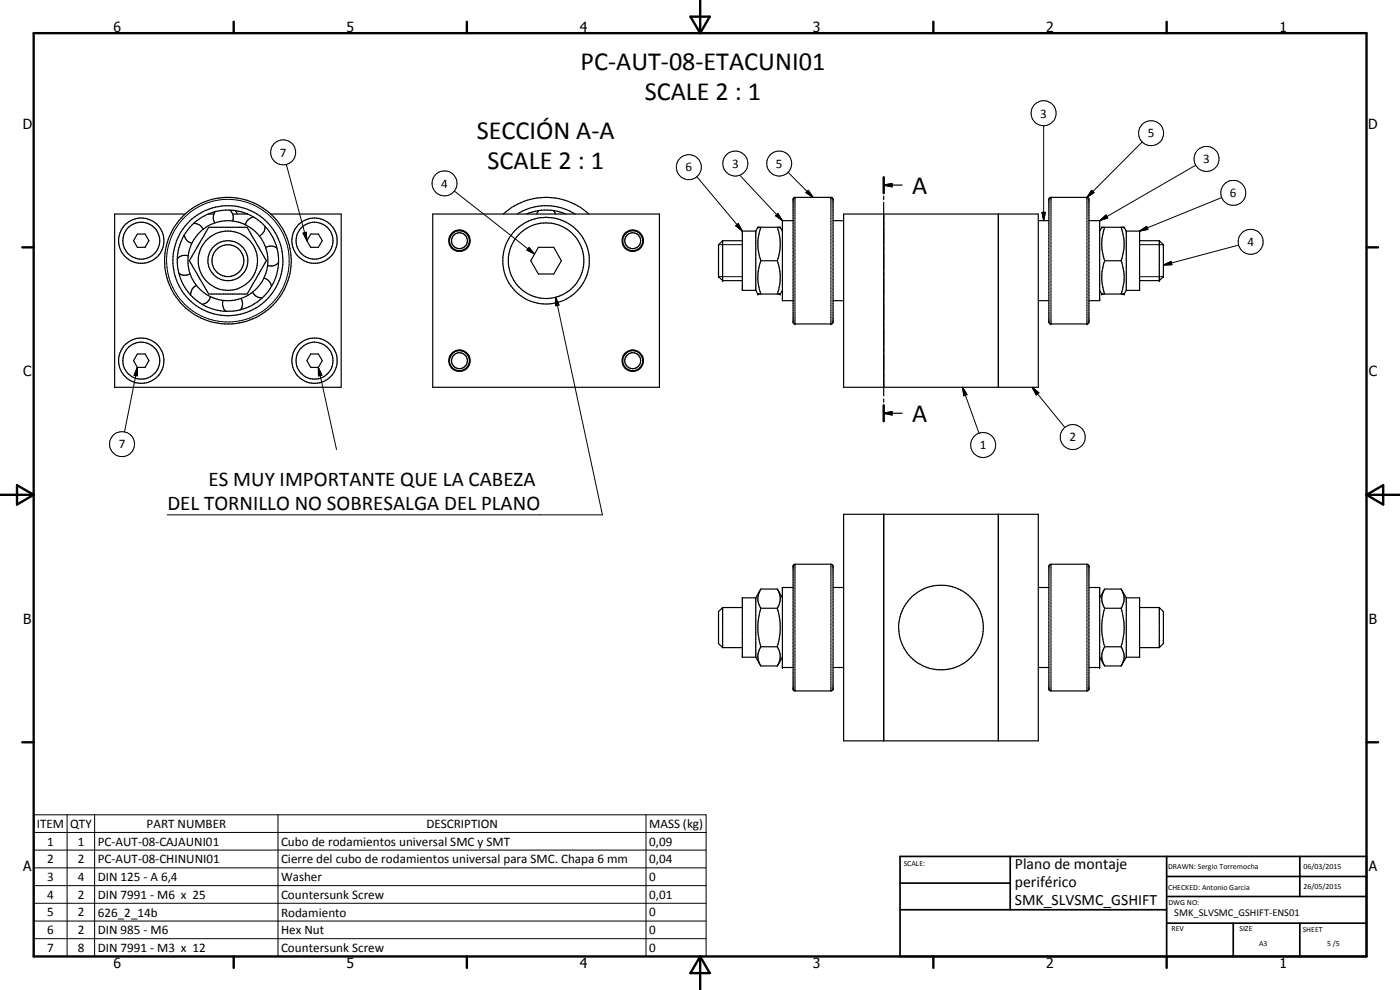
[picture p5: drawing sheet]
<svg xmlns="http://www.w3.org/2000/svg" width="420mm" height="297mm" viewBox="0 0 420 297" stroke-linecap="round" stroke-linejoin="round" font-family="sans-serif">
<g fill="none" stroke="#000" stroke-width=".35">
<path d="M238.1 59.5l.3-.3h11.2l.4 .4v37l-.4 .6h-11.2l-.4-.4zM265.2 55.5l2.5-.4v.9zM265.2 53.2v4.8M265.2 58.8v1.1M265.2 55.5h5.6M314.9 59.5l.3-.3h11.2l.4 .4v37.2l-.4 .4h-11.2l-.4-.4zM41.2 70.2h2.3l1.2 2-1.2 2h-2.3l-1.1-2zM55.3 70.5a3.1 3.1 0 0 0 2.3 2.5M55.5 64.2h-21.1v52h68v-52h-21.2M56.5 76.8a2.97 2.97 0 0 0-3.3 .8M58.1 67.1a3 3 0 0 1 2.9 1.6M62.5 64.2h1.7"/>
<path d="M62.6 68.2h11.6l3.6 6.2 2.2 3.8-5.8 10h-11.6l-4.6-7.9-1.2-2.1zM64.6 63.5a3.1 3.1 0 0 0-.1 3.4M69 63a2.91 2.91 0 0 1 .8 3.3M69.8 64.2h4.5M70.6 63.2l.6 1M76.1 65.2a3.1 3.1 0 0 0-2.5 2.2M79.5 67.9a2.93 2.93 0 0 1-1.7 2.9M79.7 74.3a3 3 0 0 1 3.4 .1M83.6 78.8l-.3 .3a2.96 2.96 0 0 1-3 .6M93.2 70.2h2.3l1.2 2-1.2 2h-2.3l-1.1-2zM129.9 64.2h68v52h-68zM151 64.2a19 19 0 0 1 25.7 0"/>
<path d="M155.1 64.2a16.5 16.5 0 0 1 17.5 0M158 64.2a15.3 15.3 0 0 1 11.8 0M161.6 74.2h4.6l2.3 4-2.3 4h-4.6l-2.3-4zM161.7 63.2l-.6 1M166.1 63.2l.6 1M216.9 72.2v12M216.9 72.2l-1.3 1.2v9.6l1.3 1.2M216.9 72.2h5.9M226.8 69.3h-4v17.8h4M226.8 69.3v17.8M226.8 69.3l.6-1.1h6.8l.6 1.1M228.3 78.2a14.4 14.4 0 0 0 0 10"/>
<path d="M228.3 68.2a14.4 14.4 0 0 0 0 10M228.3 78.2h5M233.3 68.2a14.6 14.6 0 0 1 0 10M233.3 78.2a15 15 0 0 1 0 10M238 66.2h-3.2v24h3.2M250 66.2h3.2M253.2 64.2h58.4v52h-58.4zM265.2 60.7v58.1M299.6 64.2v52M311.6 66.2h3.2M326.8 66.2h3.2v24h-3.2M330 69.3l.7-1.1h6.7l.6 1.1"/>
<path d="M331.5 78.2h5M331.5 78.2a14.3 14.3 0 0 0 0 10M331.5 68.2a14.4 14.4 0 0 0 0 10M336.5 68.2a14 14 0 0 1 0 10M336.5 78.2a13.9 13.9 0 0 1 0 10M338 69.3h4v17.8h-4M338 69.3v17.8M342 72.2h5.9M347.9 72.2v12M347.9 72.2l1.3 1.2v9.6l-1.3 1.2M53.7 82a3.1 3.1 0 0 0 3.4 .2M59 85.6a2.93 2.93 0 0 0-1.8 3"/>
<path d="M63.1 89a2.94 2.94 0 0 1-2.4 2.3M67 90.1a2.97 2.97 0 0 0 .8 3.3M72.3 89.6a2.89 2.89 0 0 1-.1 3.4M75.8 87.7a2.98 2.98 0 0 0 2.9 1.7M79.2 83.4a3 3 0 0 1 2.3 2.5M216.9 84.2h5.9M226.8 87.1l.6 1.1h6.8l.6-1.1M250 90.2h3.2M311.6 90.2h3.2M330 87.1l.7 1.1h6.7l.6-1.1M342 84.2h5.9M41.2 106.2h2.3l1.2 2-1.2 2h-2.3l-1.1-2z"/>
<path d="M93.2 106.2h2.3l1.2 2-1.2 2h-2.3l-1.1-2zM265.2 119.7v1M265.2 124l2.5-.5v1zM265.2 121.6v4.8M265.2 124h5.6M253.2 154.3h58.4v68h-58.4zM265.2 154.3v68M299.6 154.3v68M226.8 179.4h-4v17.8h4M226.8 179.4v17.8M228.3 176.7a5.1 5.1 0 0 0 0 5.8M228.3 176.7l-1.5 2.7"/>
<path d="M228.3 176.7h5M233.3 176.7a5.3 5.3 0 0 1 0 5.8M233.3 176.7l1.5 2.7M238 176.3h-3.2v24h3.2M238.1 169.5l.5-.2h10.8l.6 .4v37l-.4 .6h-11l-.6-.4zM250 176.3h3.2M311.6 176.3h3.2M314.9 169.5l.5-.2h10.8l.6 .4v37.2l-.4 .4h-11l-.6-.4zM326.8 176.3h3.2v24h-3.2M331.5 176.7a5.1 5.1 0 0 0 0 5.8M331.5 176.7h5l1.5 2.7M331.5 176.7l-1.5 2.7"/>
<path d="M336.7 177.2a4.9 4.9 0 0 1-.2 5.3M338 179.4h4v17.8h-4M338 179.4v17.8M216.9 182.3v12M216.9 182.3l-1.3 1.2v9.6l1.3 1.2M216.9 194.3h5.9M216.9 182.3h5.9M226.8 197.2l1.5 2.6M228.3 182.5a18.7 18.7 0 0 0 0 11.6M228.3 194.1a5.1 5.1 0 0 0 0 5.7M228.3 199.8h5M228.3 194.1h5"/>
<path d="M228.3 182.5h5M233.3 182.5a19.2 19.2 0 0 1 0 11.6M233.3 194.1l.7 1.9a5.2 5.2 0 0 1-.7 3.8M234.8 197.2l-1.5 2.6M330 197.2l1.5 2.6M331.5 182.5a19 19 0 0 0 0 11.6M331.5 194.1a5.1 5.1 0 0 0 0 5.7M331.5 199.8h5M331.5 194.1h5M331.5 182.5h5M336.5 182.5a17.8 17.8 0 0 1 .8 7.8l-.8 3.8M336.5 194.1l.4 .8a4.7 4.7 0 0 1-.4 4.9"/>
<path d="M338 197.2l-1.5 2.6M342 194.3h5.9M342 182.3h5.9M347.9 182.3v12M347.9 182.3l1.3 1.2v9.6l-1.3 1.2M250 200.3h3.2M311.6 200.3h3.2"/>
<circle cx="42.4" cy="72.2" r="5.5"/>
<circle cx="42.4" cy="72.2" r="6.8"/>
<circle cx="68.4" cy="78.2" r="8.9"/>
<circle cx="68.4" cy="78.2" r="4.8"/>
<circle cx="68.4" cy="78.2" r="16.5"/>
<circle cx="68.4" cy="78.2" r="6"/>
<circle cx="68.4" cy="78.2" r="12"/>
<circle cx="68.4" cy="78.2" r="15.2"/>
<circle cx="68.4" cy="78.2" r="19"/>
<circle cx="94.4" cy="72.2" r="5.5"/>
<circle cx="94.4" cy="72.2" r="6.8"/>
<circle cx="137.9" cy="72.2" r="3.2"/>
<circle cx="137.9" cy="72.2" r="2.39"/>
<circle cx="137.9" cy="72.2" r="2.99"/>
<circle cx="163.9" cy="78.2" r="11.3"/>
<circle cx="163.9" cy="78.2" r="13"/>
<circle cx="189.9" cy="72.2" r="3.2"/>
<circle cx="189.9" cy="72.2" r="3"/>
<circle cx="189.9" cy="72.2" r="2.39"/>
<circle cx="42.4" cy="108.2" r="6.8"/>
<circle cx="42.4" cy="108.2" r="5.5"/>
<circle cx="94.4" cy="108.2" r="5.6"/>
<circle cx="94.4" cy="108.2" r="6.8"/>
<circle cx="137.9" cy="108.2" r="2.38"/>
<circle cx="137.9" cy="108.2" r="3.2"/>
<circle cx="137.9" cy="108.2" r="3"/>
<circle cx="189.9" cy="108.2" r="2.99"/>
<circle cx="189.9" cy="108.2" r="2.39"/>
<circle cx="189.9" cy="108.2" r="3.2"/>
<circle cx="282.4" cy="188.3" r="12.7"/>
</g>
<g fill="#000">
<circle cx="215.6" cy="73.4" r=".18"/>
<circle cx="222.8" cy="69.3" r=".18"/>
<circle cx="226.8" cy="69.3" r=".18"/>
<circle cx="227.4" cy="68.2" r=".18"/>
<circle cx="234.1" cy="68.2" r=".18"/>
<circle cx="330.7" cy="68.2" r=".18"/>
<circle cx="337.3" cy="68.2" r=".18"/>
<circle cx="338" cy="69.3" r=".18"/>
<circle cx="342" cy="69.3" r=".18"/>
<circle cx="349.2" cy="73.4" r=".18"/>
<circle cx="215.6" cy="83" r=".18"/>
<circle cx="216.9" cy="84.2" r=".18"/>
<circle cx="227.4" cy="88.2" r=".18"/>
<circle cx="234.1" cy="88.2" r=".18"/>
<circle cx="330.7" cy="88.2" r=".18"/>
<circle cx="337.3" cy="88.2" r=".18"/>
<circle cx="347.9" cy="84.2" r=".18"/>
<circle cx="349.2" cy="83" r=".18"/>
<circle cx="234.8" cy="200.3" r=".18"/>
<circle cx="238" cy="206.7" r=".18"/>
<circle cx="250" cy="206.7" r=".18"/>
<circle cx="314.8" cy="206.7" r=".18"/>
<circle cx="326.8" cy="206.7" r=".18"/>
<circle cx="330" cy="200.3" r=".18"/>
</g>
<g fill="none" stroke="#000" stroke-width=".3">
<path d="M313.2 37.7v28.5M85.9 49.3l6.2 22.9M136.3 57.3l24.1 18.9M209.1 53l13.7 16.3M222 52.6l12.8 13.6M236.5 51.7l7.5 7.5M238.6 59.2h.1M238.6 59.2v38M241.9 57.8l.7-.7 1.4 2.1zM249.4 59.2h.1M249.4 59.2v38M315.4 59.2h.1"/>
<path d="M315.4 59.2v38M326.2 59.2h.1M326.2 59.2v38M327.6 57.1l.7 .7-2.1 1.4zM342.8 42.6l-16.6 16.6M358.8 49.6l-28.8 16.6M366.7 59.3l-24.7 10M91 69.9l.9-.2 .2 2.5zM158.8 74.3l1.6 1.9-2.3-1.1zM215.7 73.4h7.1M220.8 67.7l.8-.6 1.2 2.2zM232.7 64.7l.8-.6 1.3 2.1z"/>
<path d="M312.7 63.7h1l-.5 2.5zM330 66.2l1.9-1.7 .5 .9zM342 69.3l2.1-1.4 .4 .9zM342 73.4h7.2M349.2 79.5l2.2-1.1 .3 1zM371.8 73.5l-22.6 6M166.7 89.2l1.1 2.3-1 .2zM166.7 89.2l14.1 65.3h-130.6M215.7 83h7.1M238.6 97.2h.1M249.4 97.2h.1M315.4 97.2h.1"/>
<path d="M326.2 97.2h.1M342 83h7.2M41.2 110.2v2.6l-1-.2zM41.2 110.2l-3.8 19.4M95.5 110.2l1.1 2.4-1 .2zM95.5 110.2l5.5 24.7M288.9 116.2l1.3 2.2-.9 .3zM288.9 116.2l4.9 13.8M309.8 116.2l2 1.7-.8 .6zM309.8 116.2l9.8 12M238.6 169.3v38M249.4 169.3v38"/>
<path d="M315.4 169.3v38M326.2 169.3v38M10.1 244.5h201.8v42.5h-201.8zM10.1 249.8h201.8M10.1 255.1h201.8M20.1 244.5v42.5M28.4 244.5v42.5M83.4 244.5v42.5M193.9 244.5v42.5M10.1 260.4h201.8M10.1 265.7h201.8M10.1 271h201.8"/>
<path d="M10.1 276.4h201.8M10.1 281.6h201.8"/>
<circle cx="313.2" cy="34" r="3.8"/>
<circle cx="345.5" cy="40" r="3.8"/>
<circle cx="85" cy="45.7" r="3.8"/>
<circle cx="133.4" cy="55" r="3.8"/>
<circle cx="206.7" cy="50.1" r="3.8"/>
<circle cx="220.7" cy="49.1" r="3.8"/>
<circle cx="233.8" cy="49.1" r="3.7"/>
<circle cx="362.1" cy="47.7" r="3.8"/>
<circle cx="370.1" cy="57.9" r="3.7"/>
<circle cx="68.4" cy="78.2" r="18.4"/>
<circle cx="375.3" cy="72.5" r="3.8"/>
<circle cx="36.6" cy="133.3" r="3.7"/>
<circle cx="295.1" cy="133.5" r="3.7"/>
<circle cx="321.9" cy="131.1" r="3.7"/>
</g>
<g fill="none" stroke="#000" stroke-width=".71">
<path d="M10.1 9.9h400v277.1h-400zM70.1 6.5v3.4M140.1 6.5v3.4M207.2 5h5.8l-2.9 4.9zM210.1 0v9.9M280.1 6.5v3.4M350.1 6.5v3.4M265.2 53.2v4.8M6.7 74.2h3.4M410.1 74.2h3.5M265.2 121.6v4.8M.1 148.5h10"/>
<path d="M5.1 145.6l5 2.9-5 2.9zM410.1 148.5h10M410.1 148.5l5-2.9v5.8zM6.7 222.7h3.4M410.1 222.7h3.5M70.1 287v3.4M140.1 287v3.4M210.1 287v10M210.1 287l2.9 5h-5.8zM280.1 287v3.4M350.1 287v3.4"/>
</g>
<path d="M270.1 257h140v30h-140zM303.2 257v16M350.1 257v30M390.1 257v12M270.1 265h33.1M270.1 273h80M350.1 277h60M350.1 269h60M350.1 263h60M370.1 277v10M390.1 277v10" fill="none" stroke="#000" stroke-width=".51"/>
<g fill="#000">
<path d="M241.9 57.8l.7-.7 1.4 2.1zM265.2 55.5l2.5-.4v.9zM327.6 57.1l.7 .7-2.1 1.4zM91 69.9l.9-.2 .2 2.5zM158.8 74.3l1.6 1.9-2.3-1.1zM220.8 67.7l.8-.6 1.2 2.2zM232.7 64.7l.8-.6 1.3 2.1zM312.7 63.7h1l-.5 2.5zM330 66.2l1.9-1.7 .5 .9zM342 69.3l2.1-1.4 .4 .9zM349.2 79.5l2.2-1.1 .3 1zM166.7 89.2l1.1 2.3-1 .2z"/>
<path d="M41.2 110.2v2.6l-1-.2zM95.5 110.2l1.1 2.4-1 .2zM288.9 116.2l1.3 2.2-.9 .3zM309.8 116.2l2 1.7-.8 .6zM265.2 124l2.5-.5v1z"/>
</g>
<g font-size="7.9">
<text x="174.2" y="20.9">PC-AUT-08-ETACUNI01</text>
<text x="193.5" y="29.9">SCALE 2 : 1</text>
<text x="143.1" y="41.7">SECCIÓN A-A</text>
<text x="146.3" y="50.6">SCALE 2 : 1</text>
<text x="273.7" y="58.1">A</text>
<text x="273.7" y="126.5">A</text>
</g>
<g font-size="6.3">
<text x="62.6" y="145.9">ES MUY IMPORTANTE QUE LA CABEZA</text>
<text x="50.2" y="153.1">DEL TORNILLO NO SOBRESALGA DEL PLANO</text>
</g>
<g font-size="4.7">
<text x="304.6" y="260.8">Plano de montaje</text>
<text x="304.6" y="266.2">periférico</text>
<text x="304.6" y="271.6">SMK_SLVSMC_GSHIFT</text>
</g>
<g font-size="4.2">
<text x="34" y="9.6">6</text>
<text x="104" y="9.6">5</text>
<text x="174" y="9.6">4</text>
<text x="244" y="9.6">3</text>
<text x="314" y="9.6">2</text>
<text x="384" y="9.6">1</text>
<text x="6.8" y="38.7">D</text>
<text x="410.6" y="38.7">D</text>
<text x="7" y="112.9">C</text>
<text x="410.8" y="112.9">C</text>
<text x="7" y="187.1">B</text>
<text x="410.8" y="187.1">B</text>
<text x="7" y="261.4">A</text>
<text x="410.8" y="261.4">A</text>
<text x="34" y="290.4">6</text>
<text x="104" y="290.4">5</text>
<text x="174" y="290.4">4</text>
<text x="244" y="290.4">3</text>
<text x="314" y="290.4">2</text>
<text x="384" y="290.4">1</text>
</g>
<g font-size="3.9">
<text x="312.2" y="35.3">3</text>
<text x="344.5" y="41.2">5</text>
<text x="84" y="47">7</text>
<text x="205.7" y="51.4">6</text>
<text x="219.7" y="50.4">3</text>
<text x="232.9" y="50.3">5</text>
<text x="361.1" y="49">3</text>
<text x="132.4" y="56.3">4</text>
<text x="369.1" y="59.1">6</text>
<text x="374.3" y="73.8">4</text>
<text x="35.7" y="134.5">7</text>
<text x="294.1" y="134.8">1</text>
<text x="321" y="132.5">2</text>
<text x="11" y="248.4">ITEM</text>
<text x="21.1" y="248.4">QTY</text>
<text x="44" y="248.4">PART NUMBER</text>
<text x="128" y="248.4">DESCRIPTION</text>
<text x="194.8" y="248.5">MASS (kg)</text>
<text x="14.2" y="253.7">1</text>
<text x="23.3" y="253.7">1</text>
<text x="29.3" y="253.7">PC-AUT-08-CAJAUNI01</text>
<text x="84.4" y="253.8">Cubo de rodamientos universal SMC y SMT</text>
<text x="194.8" y="253.7">0,09</text>
<text x="14.2" y="259">2</text>
<text x="23.3" y="259">2</text>
<text x="29.3" y="259">PC-AUT-08-CHINUNI01</text>
<text x="84.4" y="259.1">Cierre del cubo de rodamientos universal para SMC. Chapa 6 mm</text>
<text x="194.8" y="259">0,04</text>
<text x="14.2" y="264.3">3</text>
<text x="14.2" y="269.6">4</text>
<text x="23.3" y="264.3">4</text>
<text x="23.3" y="269.7">2</text>
<text x="29.3" y="264.3">DIN 125 - A 6,4</text>
<text x="29.3" y="269.7">DIN 7991 - M6 x 25</text>
<text x="84.4" y="264.4">Washer</text>
<text x="84.4" y="269.7">Countersunk Screw</text>
<text x="194.8" y="264.3">0</text>
<text x="194.8" y="269.7">0,01</text>
<text x="14.2" y="275">5</text>
<text x="23.3" y="275">2</text>
<text x="29.3" y="275">626_2_14b</text>
<text x="84.4" y="275">Rodamiento</text>
<text x="194.8" y="275">0</text>
<text x="14.2" y="280.3">6</text>
<text x="23.3" y="280.3">2</text>
<text x="29.3" y="280.3">DIN 985 - M6</text>
<text x="84.4" y="280.3">Hex Nut</text>
<text x="194.8" y="280.3">0</text>
<text x="14.2" y="285.6">7</text>
<text x="23.3" y="285.6">8</text>
<text x="29.3" y="285.6">DIN 7991 - M3 x 12</text>
<text x="84.4" y="285.7">Countersunk Screw</text>
<text x="194.8" y="285.6">0</text>
</g>
<text font-size="3.1" x="352.4" y="275">SMK_SLVSMC_GSHIFT-ENS01</text>
<g font-size="2.4">
<text x="271.2" y="259.7">SCALE:</text>
<text x="350.6" y="260.8">DRAWN: Sergio Torremocha</text>
<text x="391.2" y="260.6">06/03/2015</text>
<text x="350.6" y="267">CHECKED: Antonio Garcia</text>
<text x="391.2" y="266.7">26/05/2015</text>
<text x="350.6" y="271.4">DWG NO:</text>
<text x="351.6" y="279.3">REV</text>
<text x="372" y="279.4">SIZE</text>
<text x="391" y="279.6">SHEET</text>
<text x="377.9" y="283.8">A3</text>
<text x="398.3" y="283.8">5 /5</text>
</g>
</svg>
